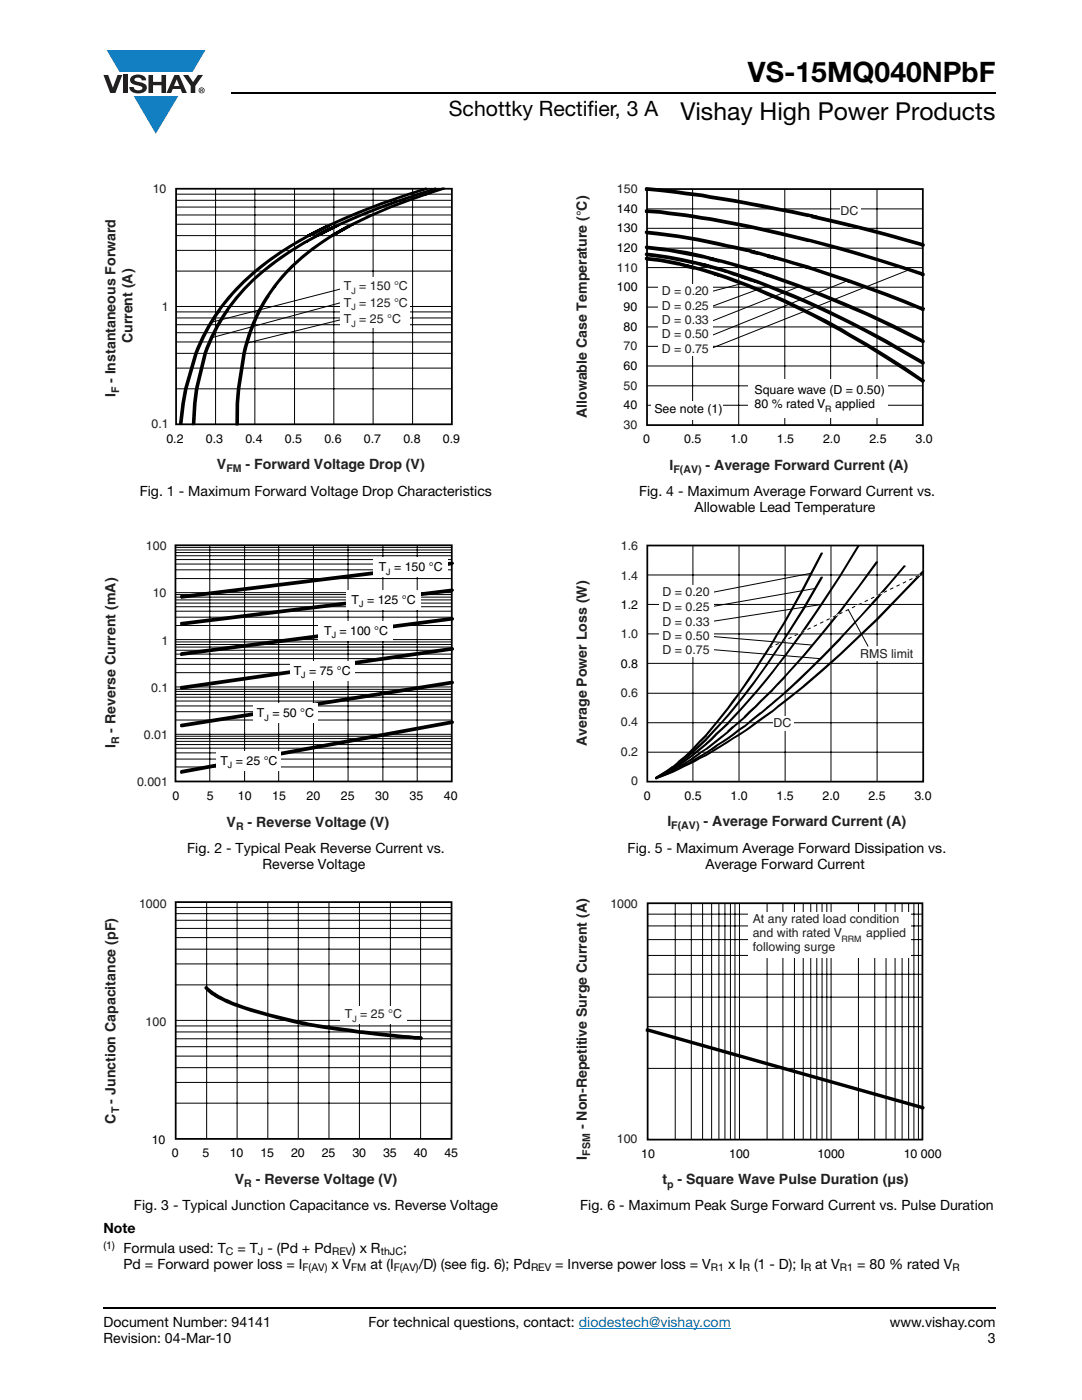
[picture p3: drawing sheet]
<svg xmlns="http://www.w3.org/2000/svg" width="216mm" height="279mm" viewBox="0 0 216 279" stroke-linecap="round" stroke-linejoin="round" font-family="sans-serif">
<g fill="#147fc3">
<path d="M21.3 10h19.7l-2.6 4.4h-3.8h-10.8z"/>
<path d="M26.7 19.2h8.9l-4.5 7.5z"/>
</g>
<g fill="#231f20">
<path d="M20.6 15h1l.9 2.5 1-2.5h.9l-1.4 3.6h-1z"/>
<path d="M24.6 15h.9v3.6h-.9z"/>
<path d="M26.3 15.3a2.1 2.1 0 0 1 2.8 .3l.1 .4h-.9a.79 .79 0 0 0-.7-.5 .79 .79 0 0 0-.8 .4l.3 .3 1 .2a1.08 1.08 0 0 1 1.2 1.1 1.08 1.08 0 0 1-1.1 1.1 1.73 1.73 0 0 1-2.4-1.2h.9a.96 .96 0 0 0 .8 .6 .96 .96 0 0 0 .9-.4 1.31 1.31 0 0 0-1.2-.6 1.03 1.03 0 0 1-1.1-.6 1.03 1.03 0 0 1 .2-1.1z"/>
<path d="M29.6 15h.9v1.3h1.7v-1.3h.9v3.6h-.9v-1.6h-1.7v1.6h-.9z"/>
<path d="M36.5 15h1.1l.9 1.4 1-1.4h1l-1.5 2.2v1.4h-.9v-1.4z"/>
<path d="M35.3 15.8l.5 1.4h-1.1zM34.8 15l-1.6 3.6h1l.3-.8h1.5l.3 .8h1l-1.6-3.6z"/>
<path d="M39.8 18a.46 .46 0 0 1 .9 0 .46 .46 0 0 1-.9 0zM39.6 18a.6 .6 0 0 0 1.2 0 .6 .6 0 0 0-1.2 0z"/>
<path d="M40.1 17.8h.2v.2h-.2zM40 17.7v.7h.1v-.3l.4 .3-.2-.3 .2-.2-.1-.2z"/>
</g>
<path d="M115.5 265.1h30.3" fill="none" stroke="#007ec4" stroke-width=".2"/>
<path d="M46.1 18.6h152.5M20.6 261h178" fill="none" stroke="#000" stroke-width=".36"/>
<path d="M20.6 36.4h71.2v58.5h-71.2z" fill="#fff"/>
<g fill="none" stroke="#000" stroke-width=".2">
<path d="M35.1 40h55.1M35.1 38.8h55.1M43 37.7v47M50.9 37.7v47M58.8 37.7v47M66.6 37.7v47M74.4 37.7v47M82.3 37.7v47M35.1 54.1h55.1M35.1 50h55.1M35.1 47h55.1M35.1 44.7h55.1"/>
<path d="M35.1 42.9h55.1M35.1 41.3h55.1M68 57.7l-25.9 6.6M35.1 61.2h55.1M35.1 77.6h55.1M35.1 73.5h55.1M35.1 70.5h55.1M35.1 68.2h55.1M35.1 66.4h55.1M35.1 64.8h55.1M35.1 63.5h55.1M35.1 62.2h55.1"/>
<path d="M68.1 63.8l-18.9 4.7M68.1 60.4l-25.8 7"/>
</g>
<path d="M35.1 37.7h55.1v47h-55.1zM47.4 57.3a60.3 60.3 0 0 1 17.7-12.2l.3 .1-3.6 1.9-.3-.1a131.1 131.1 0 0 1 23.5-9.4l.1 .1-6.9 2.3a123.5 123.5 0 0 0-16.4 7.1l-.3-.1 3.6-1.9 .3 .1-2.7 1.4a52.4 52.4 0 0 0-19.1 15.7l.1-.1a38.5 38.5 0 0 0-4.4 8.3l-2 7.1-.6 2.9-.5 4.2-.3-.1a49.6 49.6 0 0 1 4.7-17.9 39.5 39.5 0 0 1 6.8-9.4zM49.2 57a62.2 62.2 0 0 1 17.6-11.9l.3 .1-3.7 1.9-.3-.1a135.6 135.6 0 0 1 23.8-9.4l.2 .1-7.1 2.3a118.7 118.7 0 0 0-16.6 7.1l-.3-.1 3.7-1.9 .3 .1-5.6 2.9a47.5 47.5 0 0 0-16.3 14.2l.1-.1a37.2 37.2 0 0 0-4.2 8.3l-1.7 7.1-.3 2.9-.3 4.2h-.4a48 48 0 0 1 2.8-15.5 37.2 37.2 0 0 1 8-12.2zM58 53.2a49.2 49.2 0 0 1 11.5-8.1l.3 .1-3.3 1.9-.3-.1a91.8 91.8 0 0 1 22.3-9.4l-3.4 1.2a98.7 98.7 0 0 0-14.6 6l-4 2.3h-.3l3.2-2 .3 .1-1.2 .6a44.6 44.6 0 0 0-13.5 11.3l-1.5 2.2a34.3 34.3 0 0 0-4.6 11.2 68.4 68.4 0 0 0-1.5 14.2h-.3a62.5 62.5 0 0 1 1.6-15.1 34.3 34.3 0 0 1 9.3-16.4z" fill="none" stroke="#000" stroke-width=".35"/>
<path d="M47.4 57.3a60.3 60.3 0 0 1 17.7-12.2l.3 .1-3.6 1.9-.3-.1a131.1 131.1 0 0 1 23.5-9.4l.1 .1-6.9 2.3a123.5 123.5 0 0 0-16.4 7.1l-.3-.1 3.6-1.9 .3 .1-2.7 1.4a52.4 52.4 0 0 0-19.1 15.7l.1-.1a38.5 38.5 0 0 0-4.4 8.3l-2 7.1-.6 2.9-.5 4.2-.3-.1a49.6 49.6 0 0 1 4.7-17.9 39.5 39.5 0 0 1 6.8-9.4zM49.2 57a62.2 62.2 0 0 1 17.6-11.9l.3 .1-3.7 1.9-.3-.1a135.6 135.6 0 0 1 23.8-9.4l.2 .1-7.1 2.3a118.7 118.7 0 0 0-16.6 7.1l-.3-.1 3.7-1.9 .3 .1-5.6 2.9a47.5 47.5 0 0 0-16.3 14.2l.1-.1a37.2 37.2 0 0 0-4.2 8.3l-1.7 7.1-.3 2.9-.3 4.2h-.4a48 48 0 0 1 2.8-15.5 37.2 37.2 0 0 1 8-12.2zM58 53.2a49.2 49.2 0 0 1 11.5-8.1l.3 .1-3.3 1.9-.3-.1a91.8 91.8 0 0 1 22.3-9.4l-3.4 1.2a98.7 98.7 0 0 0-14.6 6l-4 2.3h-.3l3.2-2 .3 .1-1.2 .6a44.6 44.6 0 0 0-13.5 11.3l-1.5 2.2a34.3 34.3 0 0 0-4.6 11.2 68.4 68.4 0 0 0-1.5 14.2h-.3a62.5 62.5 0 0 1 1.6-15.1 34.3 34.3 0 0 1 9.3-16.4z" fill="#000"/>
<g fill="#fff">
<path d="M68 55.4h13.8v10.1h-13.8z"/>
<path d="M20.6 107.7h70.7v58.6h-70.7z"/>
</g>
<g fill="none" stroke="#000" stroke-width=".2">
<path d="M35 118.3h55.1M35 115.5h55.1M35 113.7h55.1M35 112.6h55.1M35 111.7h55.1M35 110.9h55.1M35 110.3h55.1M35 109.8h55.1M35 109.2h55.1M35 119.7h55.1M35 119.2h55.1M35 118.7h55.1"/>
<path d="M41.9 108.8v47.2M48.8 108.8v47.2M55.6 108.8v47.2M62.6 108.8v47.2M69.5 108.8v47.2M76.4 108.8v47.2M83.2 108.8v47.2M35 127.6h55.1M35 124.8h55.1M35 123.2h55.1M35 122h55.1M35 121.1h55.1"/>
<path d="M35 120.4h55.1M35 137.1h55.1M35 134.2h55.1M35 132.6h55.1M35 131.4h55.1M35 130.5h55.1M35 129.8h55.1M35 129.1h55.1M35 128.6h55.1M35 128.1h55.1M35 139.9h55.1M35 139.1h55.1"/>
<path d="M35 138.6h55.1M35 138h55.1M35 137.6h55.1M35 146.5h55.1M35 143.7h55.1M35 142h55.1M35 140.9h55.1M35 153.1h55.1M35 151.5h55.1M35 150.3h55.1M35 149.3h55.1M35 148.6h55.1"/>
<path d="M35 148h55.1M35 147.4h55.1M35 146.9h55.1"/>
</g>
<path d="M35 108.8h55.1v47.2h-55.1zM36.1 119l54-6.7 .3 .1-.3 .3-53.7 6.6-.3-.1zM36.1 137.1l54-7.8 .3 .1-.3 .3-53.7 7.7h-.3zM36.1 130.4l54-7.1 .3 .1-.3 .3-53.7 7h-.3zM36.1 124.3l54-6.7 .3 .2-.3 .2-53.7 6.7-.3-.2zM36.1 153.9l54-9.9 .3 .1-.3 .2-53.7 9.9h-.3zM36.1 144.6l54-8.6 .3 .2-.3 .2-53.7 8.6-.3-.1z" fill="none" stroke="#000" stroke-width=".35"/>
<path d="M36.1 119l54-6.7 .3 .1-.3 .3-53.7 6.6-.3-.1zM36.1 137.1l54-7.8 .3 .1-.3 .3-53.7 7.7h-.3zM36.1 130.4l54-7.1 .3 .1-.3 .3-53.7 7h-.3zM36.1 124.3l54-6.7 .3 .2-.3 .2-53.7 6.7-.3-.2zM36.1 153.9l54-9.9 .3 .1-.3 .2-53.7 9.9h-.3zM36.1 144.6l54-8.6 .3 .2-.3 .2-53.7 8.6-.3-.1z" fill="#000"/>
<g fill="#fff">
<path d="M74.4 111.3h15v3.9h-15z"/>
<path d="M69 117.7h15v3.9h-15z"/>
<path d="M63.6 123.9h14.9v3.9h-14.9z"/>
<path d="M57.8 131.9h13v3.9h-13z"/>
<path d="M50.5 140.4h12.9v3.9h-12.9z"/>
<path d="M43.2 149.8h12.9v3.9h-12.9z"/>
<path d="M20.6 179h70.8v58.6h-70.8z"/>
</g>
<g fill="none" stroke="#000" stroke-width=".2">
<path d="M35.1 196.6h55M35.1 192.4h55M35.1 189.4h55M35.1 187.1h55M35.1 185.3h55M35.1 183.7h55M35.1 182.3h55M35.1 181.1h55M41.2 180v47.3M47.3 180v47.3M53.4 180v47.3M59.5 180v47.3"/>
<path d="M65.6 180v47.3M71.7 180v47.3M77.9 180v47.3M83.9 180v47.3M35.1 203.6h55M35.1 216h55M35.1 213.1h55M35.1 210.8h55M35.1 208.9h55M35.1 207.3h55M35.1 205.9h55M35.1 204.8h55"/>
<path d="M35.1 220.2h55"/>
</g>
<path d="M35.1 180h55v47.3h-55zM41 197.1l.3-.1 1.3 1.1a35.5 35.5 0 0 0 10.7 4.2l1.6 .4a141.6 141.6 0 0 0 21.6 3.6l6.2 .6a1.73 1.73 0 0 1 1.5 .2l-.3 .3-1.2-.1-13-1.5a94.3 94.3 0 0 1-24.6-5.9l-1.3-.6a8.9 8.9 0 0 1-2.8-2.1z" fill="none" stroke="#000" stroke-width=".35"/>
<path d="M41 197.1l.3-.1 1.3 1.1a35.5 35.5 0 0 0 10.7 4.2l1.6 .4a141.6 141.6 0 0 0 21.6 3.6l6.2 .6a1.73 1.73 0 0 1 1.5 .2l-.3 .3-1.2-.1-13-1.5a94.3 94.3 0 0 1-24.6-5.9l-1.3-.6a8.9 8.9 0 0 1-2.8-2.1z" fill="#000"/>
<g fill="#fff">
<path d="M68 200.7h13.2v3.5h-13.2z"/>
<path d="M114.7 36.4h71.4v58.7h-71.4z"/>
</g>
<g fill="none" stroke="#000" stroke-width=".2">
<path d="M138.2 37.7v47.1M147.4 37.7v47.1M156.6 37.7v47.1M165.7 37.7v47.1M175 37.7v47.1M129.1 41.7h55M129.1 45.6h55M129.1 49.5h55M129.1 53.4h55M129.1 57.3h55M148.2 56.6l-5.9 1.5M153.3 57l-11 4.1"/>
<path d="M159.8 57.1l-17.8 7M169.3 56l-27.5 11M181.5 53.8l-39.8 15.8M129.1 61.3h55M129.1 65.2h55M129.1 69.1h55M129.1 73h55M129.1 77h55M129.1 80.9h55"/>
</g>
<path d="M128.9 37.6l.1-.1a240.6 240.6 0 0 1 27.4 4.3l4.9 1 11.4 2.7 11.5 3.2 .1 .2-.3 .2-14.6-4-9.4-2.2a388.7 388.7 0 0 0-25-4.4l-6-.6h-.1zM129.1 37.7h55v47.1h-55zM128.9 42a124.2 124.2 0 0 1 18.8 2.7l5.3 1.1a290.5 290.5 0 0 1 31.2 8.8l.1 .1-.1 .2a358.9 358.9 0 0 0-23.1-6.9v.1a228.9 228.9 0 0 0-29.4-5.6l-2.7-.2-.1-.1zM128.9 46.2a113.3 113.3 0 0 1 17.7 3l8 2a262.6 262.6 0 0 1 29.6 10.3 .18 .18 0 0 1 .1 .3 .18 .18 0 0 1-.3 0l-7.3-2.9-7.4-2.7h.1l-8.3-2.7-12.2-3.5-7.7-1.6a103.6 103.6 0 0 0-12.2-1.8zM128.9 49.3l.2-.1 2.4 .3a60.2 60.2 0 0 1 10.3 1.9 188.6 188.6 0 0 1 38.7 14.7l3.7 1.8 .1 .2-.2 .2a236.9 236.9 0 0 0-26.5-11.7l-6.4-2.2-7.9-2.3-1.6-.3-1.7-.5-6.6-1.2-4.4-.5zM128.9 50.7h1.2l4.1 .6 5.9 1.3a153.7 153.7 0 0 1 32.9 13.3l3.9 2.1 7.3 4.2 .1 .2-.3 .2a201 201 0 0 0-26-13.4l-7-2.9-1.2-.3-4.8-1.7-6.6-1.7a70.9 70.9 0 0 0-9.4-1.6zM128.9 51.5l.2-.1a34.7 34.7 0 0 1 7.7 1.4 116.5 116.5 0 0 1 24.2 9.2l2.2 1.1a242.1 242.1 0 0 1 21.1 12.9l-.2 .2a179.5 179.5 0 0 0-34.3-18.8l-4.9-1.8-4.9-1.6-5-1.3-3.3-.6-2.7-.3z" fill="none" stroke="#000" stroke-width=".35"/>
<path d="M128.9 37.6l.1-.1a240.6 240.6 0 0 1 27.4 4.3l4.9 1 11.4 2.7 11.5 3.2 .1 .2-.3 .2-14.6-4-9.4-2.2a388.7 388.7 0 0 0-25-4.4l-6-.6h-.1zM128.9 42a124.2 124.2 0 0 1 18.8 2.7l5.3 1.1a290.5 290.5 0 0 1 31.2 8.8l.1 .1-.1 .2a358.9 358.9 0 0 0-23.1-6.9v.1a228.9 228.9 0 0 0-29.4-5.6l-2.7-.2-.1-.1zM128.9 46.2a113.3 113.3 0 0 1 17.7 3l8 2a262.6 262.6 0 0 1 29.6 10.3 .18 .18 0 0 1 .1 .3 .18 .18 0 0 1-.3 0l-7.3-2.9-7.4-2.7h.1l-8.3-2.7-12.2-3.5-7.7-1.6a103.6 103.6 0 0 0-12.2-1.8zM128.9 49.3l.2-.1 2.4 .3a60.2 60.2 0 0 1 10.3 1.9 188.6 188.6 0 0 1 38.7 14.7l3.7 1.8 .1 .2-.2 .2a236.9 236.9 0 0 0-26.5-11.7l-6.4-2.2-7.9-2.3-1.6-.3-1.7-.5-6.6-1.2-4.4-.5zM128.9 50.7h1.2l4.1 .6 5.9 1.3a153.7 153.7 0 0 1 32.9 13.3l3.9 2.1 7.3 4.2 .1 .2-.3 .2a201 201 0 0 0-26-13.4l-7-2.9-1.2-.3-4.8-1.7-6.6-1.7a70.9 70.9 0 0 0-9.4-1.6zM128.9 51.5l.2-.1a34.7 34.7 0 0 1 7.7 1.4 116.5 116.5 0 0 1 24.2 9.2l2.2 1.1a242.1 242.1 0 0 1 21.1 12.9l-.2 .2a179.5 179.5 0 0 0-34.3-18.8l-4.9-1.8-4.9-1.6-5-1.3-3.3-.6-2.7-.3z" fill="#000"/>
<g fill="#fff">
<path d="M149.4 75.6h27.8v7.8h-27.8z"/>
<path d="M130 80.1h14.3v3.6h-14.3z"/>
<path d="M131.5 56.7h10.8v14.4h-10.8z"/>
<path d="M167.7 40.6h4v2.7h-4z"/>
<path d="M114.7 107.7h71.2v58.5h-71.2z"/>
</g>
<g fill="none" stroke="#000" stroke-width=".2">
<path d="M129.2 114.7h55M138.3 108.9v47.1M147.5 108.9v47.1M156.7 108.9v47.1M161.8 114.4l-19.6 3.8M162.7 117.4l-20.5 3.6M165.8 108.9v47.1M175 108.9v47.1M129.2 120.6h55M129.2 126.5h55M129.2 132.4h55M129.2 138.4h55"/>
<path d="M142.1 129.6l21.9 1.9M142.3 127l19.9 1.8M164 120.6l-21.7 3.4M129.2 144.2h55M129.2 150.1h55"/>
</g>
<path d="M129.2 108.9h55v47.1h-55z" fill="none" stroke="#000" stroke-width=".35"/>
<path d="M130.7 155.2a82.9 82.9 0 0 0 19.9-11l3.3-2.4 6.3-5-.1 .1a286.6 286.6 0 0 0 24-23h.3v.2a231 231 0 0 1-27.6 26 108.7 108.7 0 0 1-22.5 14.1l-3.3 1.3-.3-.1zM130.7 155.2a77.7 77.7 0 0 0 14.5-8l3.3-2.4 8-6.7a255.7 255.7 0 0 0 23.8-25.3l.4 .2a146 146 0 0 1-9.3 10.6 162.4 162.4 0 0 1-15.5 15.5l-3.1 2.7a112 112 0 0 1-9.7 7.2h.1a64 64 0 0 1-12.3 6.5h-.2zM130.7 155.1l1.7-.7a53.2 53.2 0 0 0 11.6-7.6l4.5-3.8h-.1a181 181 0 0 0 22.7-25.9l3.7-5h.4a224.7 224.7 0 0 1-19.9 24.6 96.3 96.3 0 0 1-14.3 12.9l-1.2 .8h.1a42.7 42.7 0 0 1-9 5.1l-.2-.1zM171.1 108.9l.3-.1 .1 .2a210.2 210.2 0 0 1-21.1 30l-3.3 3.6a59 59 0 0 1-12.8 11l-3.3 1.9-.3-.1v-.3a40.1 40.1 0 0 0 10.1-6.8l-.1 .1a137.8 137.8 0 0 0 20.6-24.4l6.2-9.2zM163.8 115.1h.4v.2l-3.7 6.3a164.2 164.2 0 0 1-19.4 26.1l-.8 .7a37.4 37.4 0 0 1-9.4 7.1l-.2-.4 3.6-2.2 2-1.4 1.2-1h-.1a104.5 104.5 0 0 0 16-18.7l1.8-2.7a147.6 147.6 0 0 0 8.6-14zM163.8 110.4l.4-.1v.2a272.2 272.2 0 0 1-13.3 23.2l-2.1 3.2a132.2 132.2 0 0 1-7.7 9.9l-1.2 1.3a29.2 29.2 0 0 1-9 7.3l-.2-.1 .1-.3 3.3-2.1 3.3-2.8a103 103 0 0 0 14.2-18.3l2.3-3.5a226.6 226.6 0 0 0 9.9-17.9z" fill="#000"/>
<path d="M183.6 114.7l-30.1 14.6" fill="none" stroke="#fff" stroke-width=".2"/>
<path d="M153.5 129.3l30.1-14.6" fill="none" stroke="#000" stroke-width=".2" stroke-dasharray=".7 .7" stroke-linecap="butt"/>
<g fill="#fff">
<path d="M171.1 129h12.2v2.9h-12.2z"/>
<path d="M154.3 142.9h4.2v2.8h-4.2z"/>
<path d="M131.6 116.8h10.8v14.4h-10.8z"/>
</g>
<path d="M169.2 121.6l4 7.4" fill="none" stroke="#000" stroke-width=".2"/>
<path d="M114.7 179h73.2v58.7h-73.2z" fill="#fff"/>
<g fill="none" stroke="#000" stroke-width=".2">
<path d="M129.2 199h54.9M129.2 194.4h54.9M129.2 190.7h54.9M129.2 187.5h54.9M129.2 184.8h54.9M129.2 182.4h54.9M134.7 180.3v47.1M137.9 180.3v47.1M140.2 180.3v47.1M142 180.3v47.1M143.4 180.3v47.1M144.7 180.3v47.1"/>
<path d="M145.8 180.3v47.1M146.7 180.3v47.1M147.6 180.3v47.1M153.1 180.3v47.1M156.2 180.3v47.1M158.5 180.3v47.1M160.3 180.3v47.1M161.8 180.3v47.1M163 180.3v47.1M164 180.3v47.1M165 180.3v47.1M165.8 180.3v47.1"/>
<path d="M171.3 180.3v47.1M174.5 180.3v47.1M176.8 180.3v47.1M178.6 180.3v47.1M180 180.3v47.1M181.3 180.3v47.1M182.4 180.3v47.1M183.3 180.3v47.1M129.2 213.2h54.9M129.2 204.9h54.9"/>
</g>
<path d="M129.2 180.3h54.9v47.1h-54.9zM129 205.4h.3l54.9 15.5 .1 .2-.3 .2-55-15.6z" fill="none" stroke="#000" stroke-width=".35"/>
<path d="M129 205.4h.3l54.9 15.5 .1 .2-.3 .2-55-15.6z" fill="#000"/>
<path d="M149.4 181.9h32.4v9.2h-32.4z" fill="#fff"/>
<text font-size="5.6" x="149.2" y="16.4">VS-15MQ040NPbF</text>
<text font-size="4.9" x="135.8" y="24">Vishay High Power Products</text>
<text font-size="4.2" x="89.6" y="23.1">Schottky Rectifier, 3 A</text>
<g font-size="2.8" fill="#231f20">
<text x="26.5" y="68.5" transform="rotate(-90 26.5 68.5)">Current (A)</text>
<text x="23.1" y="76.5" transform="rotate(-90 23.1 76.5)">- Instantaneous Forward</text>
<text x="23.1" y="79.2" transform="rotate(-90 23.1 79.2)">I</text>
<text x="117.1" y="83.5" transform="rotate(-90 117.1 83.5)">Allowable Case Temperature (°C)</text>
<text x="43.3" y="93.5">V</text>
<text x="49" y="93.5">- Forward Voltage Drop (V)</text>
<text x="133.6" y="93.8">I</text>
<text x="140.8" y="93.8">- Average Forward Current (A)</text>
<text x="23.1" y="149.2" transform="rotate(-90 23.1 149.2)">I</text>
<text x="23.1" y="146.2" transform="rotate(-90 23.1 146.2)">- Reverse Current (mA)</text>
<text x="117.1" y="149" transform="rotate(-90 117.1 149)">Average Power Loss (W)</text>
<text x="45.2" y="165">V</text>
<text x="49.4" y="165">- Reverse Voltage (V)</text>
<text x="133.2" y="164.8">I</text>
<text x="140.4" y="164.8">- Average Forward Current (A)</text>
<text x="23.1" y="220.2" transform="rotate(-90 23.1 220.2)">- Junction Capacitance (pF)</text>
<text x="23.1" y="224.3" transform="rotate(-90 23.1 224.3)">C</text>
<text x="117.1" y="225.4" transform="rotate(-90 117.1 225.4)">- Non-Repetitive Surge Current (A)</text>
<text x="117.1" y="231.4" transform="rotate(-90 117.1 231.4)">I</text>
<text x="46.9" y="236.2">V</text>
<text x="51.1" y="236.2">- Reverse Voltage (V)</text>
<text x="132.2" y="236.4">t</text>
<text x="135.2" y="236.4">- Square Wave Pulse Duration (µs)</text>
</g>
<g font-size="2.8">
<text x="27.9" y="99">Fig. 1 - Maximum Forward Voltage Drop Characteristics</text>
<text x="127.5" y="99">Fig. 4 - Maximum Average Forward Current vs.</text>
<text x="138.6" y="102.2">Allowable Lead Temperature</text>
<text x="37.4" y="170.3">Fig. 2 - Typical Peak Reverse Current vs.</text>
<text x="52.4" y="173.5">Reverse Voltage</text>
<text x="125.2" y="170.3">Fig. 5 - Maximum Average Forward Dissipation vs.</text>
<text x="140.8" y="173.5">Average Forward Current</text>
<text x="26.7" y="241.6">Fig. 3 - Typical Junction Capacitance vs. Reverse Voltage</text>
<text x="115.8" y="241.6">Fig. 6 - Maximum Peak Surge Forward Current vs. Pulse Duration</text>
<text x="20.6" y="246.2">Note</text>
<text x="24.6" y="250">Formula used: T</text>
<text x="47.4" y="250">= T - (Pd + Pd</text>
<text x="70.3" y="250">) x R</text>
<text x="80.4" y="250">;</text>
<text x="24.6" y="253.2">Pd = Forward power loss = I</text>
<text x="66.1" y="253.2">x V</text>
<text x="73.9" y="253.2">at (I</text>
<text x="83.5" y="253.2">/D) (see fig. 6); Pd</text>
<text x="110.8" y="253.2">= Inverse power loss = V</text>
<text x="145.3" y="253.2">x I</text>
<text x="150.5" y="253.2">(1 - D); I</text>
<text x="162.7" y="253.2">at V</text>
<text x="171" y="253.2">= 80 % rated V</text>
<text x="20.6" y="268.1">Revision: 04-Mar-10</text>
<text x="20.6" y="264.9">Document Number: 94141</text>
<text x="73.5" y="264.9">For technical questions, contact: diodestech@vishay.com</text>
<text x="177.5" y="264.9">www.vishay.com</text>
<text x="197.1" y="268.1">3</text>
</g>
<g font-size="2.5" fill="#231f20">
<text x="30.5" y="38.6" transform="rotate(-1 30.5 38.6)">10</text>
<text x="123.1" y="38.5">150</text>
<text x="167.7" y="42.8">DC</text>
<text x="68.6" y="58">T = 150 °C</text>
<text x="123.1" y="54.2">110</text>
<text x="132" y="58.9">D = 0.20</text>
<text x="32.3" y="62" transform="rotate(-1 32.3 62)">1</text>
<text x="68.6" y="61.2">T = 125 °C</text>
<text x="68.6" y="64.5">T = 25 °C</text>
<text x="132" y="61.8">D = 0.25</text>
<text x="132" y="64.7">D = 0.33</text>
<text x="124.4" y="69.9">70</text>
<text x="132" y="67.6">D = 0.50</text>
<text x="132" y="70.5">D = 0.75</text>
<text x="124.4" y="77.7">50</text>
<text x="30.2" y="85.4" transform="rotate(-1 30.2 85.4)">0.1</text>
<text x="124.4" y="85.6">30</text>
<text x="29.1" y="109.8">100</text>
<text x="123.9" y="109.8">1.6</text>
<text x="30.5" y="119.2">10</text>
<text x="123.9" y="115.7">1.4</text>
<text x="132.2" y="119">D = 0.20</text>
<text x="132.2" y="121.9">D = 0.25</text>
<text x="132.2" y="124.8">D = 0.33</text>
<text x="32.2" y="128.6">1</text>
<text x="123.9" y="127.4">1.0</text>
<text x="132.2" y="127.7">D = 0.50</text>
<text x="132.2" y="130.6">D = 0.75</text>
<text x="171.7" y="131.4">RMS limit</text>
<text x="30.2" y="138">0.1</text>
<text x="123.9" y="139.1">0.6</text>
<text x="28.7" y="147.4">0.01</text>
<text x="123.9" y="145">0.4</text>
<text x="154.3" y="145.1">DC</text>
<text x="123.9" y="150.8">0.2</text>
<text x="27.4" y="156.8">0.001</text>
<text x="126" y="156.7">0</text>
<text x="27.7" y="181.1">1000</text>
<text x="121.8" y="181.1">1000</text>
<text x="150.2" y="184.2">At any rated load condition</text>
<text x="150.2" y="187">and with rated V</text>
<text x="150.2" y="189.9">following surge</text>
<text x="172.8" y="187">applied</text>
<text x="68.8" y="203.2">T</text>
<text x="71.9" y="203.2">= 25 °C</text>
<text x="29.1" y="204.7">100</text>
<text x="123.1" y="228.1">100</text>
</g>
<g font-size="2.5">
<text x="123.1" y="46.4">130</text>
<text x="123.1" y="42.4">140</text>
<text x="123.1" y="50.3">120</text>
<text x="123.1" y="58.1">100</text>
<text x="124.4" y="62.1">90</text>
<text x="124.4" y="66">80</text>
<text x="124.4" y="73.8">60</text>
<text x="124.4" y="81.7">40</text>
<text x="130.6" y="82.4">See note (1)</text>
<text x="150.6" y="78.5">Square wave (D = 0.50)</text>
<text x="150.6" y="81.5">80 % rated V</text>
<text x="166.6" y="81.5">applied</text>
<text x="33.2" y="88.3">0.2</text>
<text x="41.1" y="88.3">0.3</text>
<text x="49" y="88.3">0.4</text>
<text x="56.8" y="88.3">0.5</text>
<text x="64.7" y="88.3">0.6</text>
<text x="72.6" y="88.3">0.7</text>
<text x="80.5" y="88.3">0.8</text>
<text x="88.4" y="88.3">0.9</text>
<text x="128.3" y="88.4">0</text>
<text x="136.5" y="88.4">0.5</text>
<text x="145.8" y="88.4">1.0</text>
<text x="155" y="88.4">1.5</text>
<text x="164.2" y="88.4">2.0</text>
<text x="173.5" y="88.4">2.5</text>
<text x="182.7" y="88.4">3.0</text>
<text x="75.6" y="114">T</text>
<text x="78.6" y="114">= 150 °C</text>
<text x="70.2" y="120.5">T = 125 °C</text>
<text x="123.9" y="121.5">1.2</text>
<text x="64.7" y="126.7">T = 100 °C</text>
<text x="58.6" y="134.6">T = 75 °C</text>
<text x="123.9" y="133.3">0.8</text>
<text x="51.3" y="143.2">T = 50 °C</text>
<text x="44" y="152.6">T = 25 °C</text>
<text x="34.4" y="159.6">0</text>
<text x="41.3" y="159.6">5</text>
<text x="47.5" y="159.6">10</text>
<text x="54.3" y="159.6">15</text>
<text x="61.2" y="159.6">20</text>
<text x="68" y="159.6">25</text>
<text x="74.9" y="159.6">30</text>
<text x="81.7" y="159.6">35</text>
<text x="88.6" y="159.6">40</text>
<text x="128.4" y="159.6">0</text>
<text x="136.6" y="159.6">0.5</text>
<text x="145.8" y="159.6">1.0</text>
<text x="154.9" y="159.6">1.5</text>
<text x="164.1" y="159.6">2.0</text>
<text x="173.3" y="159.6">2.5</text>
<text x="182.5" y="159.6">3.0</text>
<text x="30.3" y="228.3">10</text>
<text x="34.3" y="230.9">0</text>
<text x="40.4" y="230.9">5</text>
<text x="45.8" y="230.9">10</text>
<text x="52" y="230.9">15</text>
<text x="58.1" y="230.9">20</text>
<text x="64.2" y="230.9">25</text>
<text x="70.3" y="230.9">30</text>
<text x="76.4" y="230.9">35</text>
<text x="82.5" y="230.9">40</text>
<text x="88.7" y="230.9">45</text>
<text x="127.9" y="231">10</text>
<text x="145.5" y="231">100</text>
<text x="163.1" y="231.1">1000</text>
<text x="180.3" y="231">10 000</text>
</g>
<g font-size="2.1" fill="#231f20">
<text x="23.8" y="78.4" transform="rotate(-90 23.8 78.4)">F</text>
<text x="45.2" y="94.3">FM</text>
<text x="134.4" y="94.5">F(AV)</text>
<text x="23.8" y="148.4" transform="rotate(-90 23.8 148.4)">R</text>
<text x="47.1" y="165.7">R</text>
<text x="134" y="165.5">F(AV)</text>
<text x="23.8" y="222.2" transform="rotate(-90 23.8 222.2)">T</text>
<text x="117.8" y="230.6" transform="rotate(-90 117.8 230.6)">FSM</text>
<text x="48.7" y="236.9">R</text>
<text x="133.1" y="237.1">p</text>
</g>
<g font-size="2.1">
<text x="20.6" y="249.2">(1)</text>
<text x="45.1" y="250.5">C</text>
<text x="51.5" y="250.5">J</text>
<text x="66.3" y="250.5">REV</text>
<text x="76" y="250.5">thJC</text>
<text x="60.4" y="253.7">F(AV)</text>
<text x="70.1" y="253.7">FM</text>
<text x="78.6" y="253.7">F(AV)</text>
<text x="106" y="253.7">REV</text>
<text x="141.9" y="253.7">R1</text>
<text x="148.2" y="253.7">R</text>
<text x="160.4" y="253.7">R</text>
<text x="167.6" y="253.7">R1</text>
<text x="190" y="253.7">R</text>
</g>
<g font-size="1.8" fill="#231f20">
<text x="70.1" y="58.7">J</text>
<text x="70.1" y="61.9">J</text>
<text x="70.1" y="65.2">J</text>
<text x="167.9" y="188">RRM</text>
<text x="70.3" y="203.9">J</text>
</g>
<g font-size="1.8">
<text x="164.7" y="82.2">R</text>
<text x="77.1" y="114.7">J</text>
<text x="71.7" y="121.2">J</text>
<text x="66.2" y="127.4">J</text>
<text x="60.1" y="135.3">J</text>
<text x="52.8" y="143.9">J</text>
<text x="45.5" y="153.3">J</text>
</g>
</svg>
